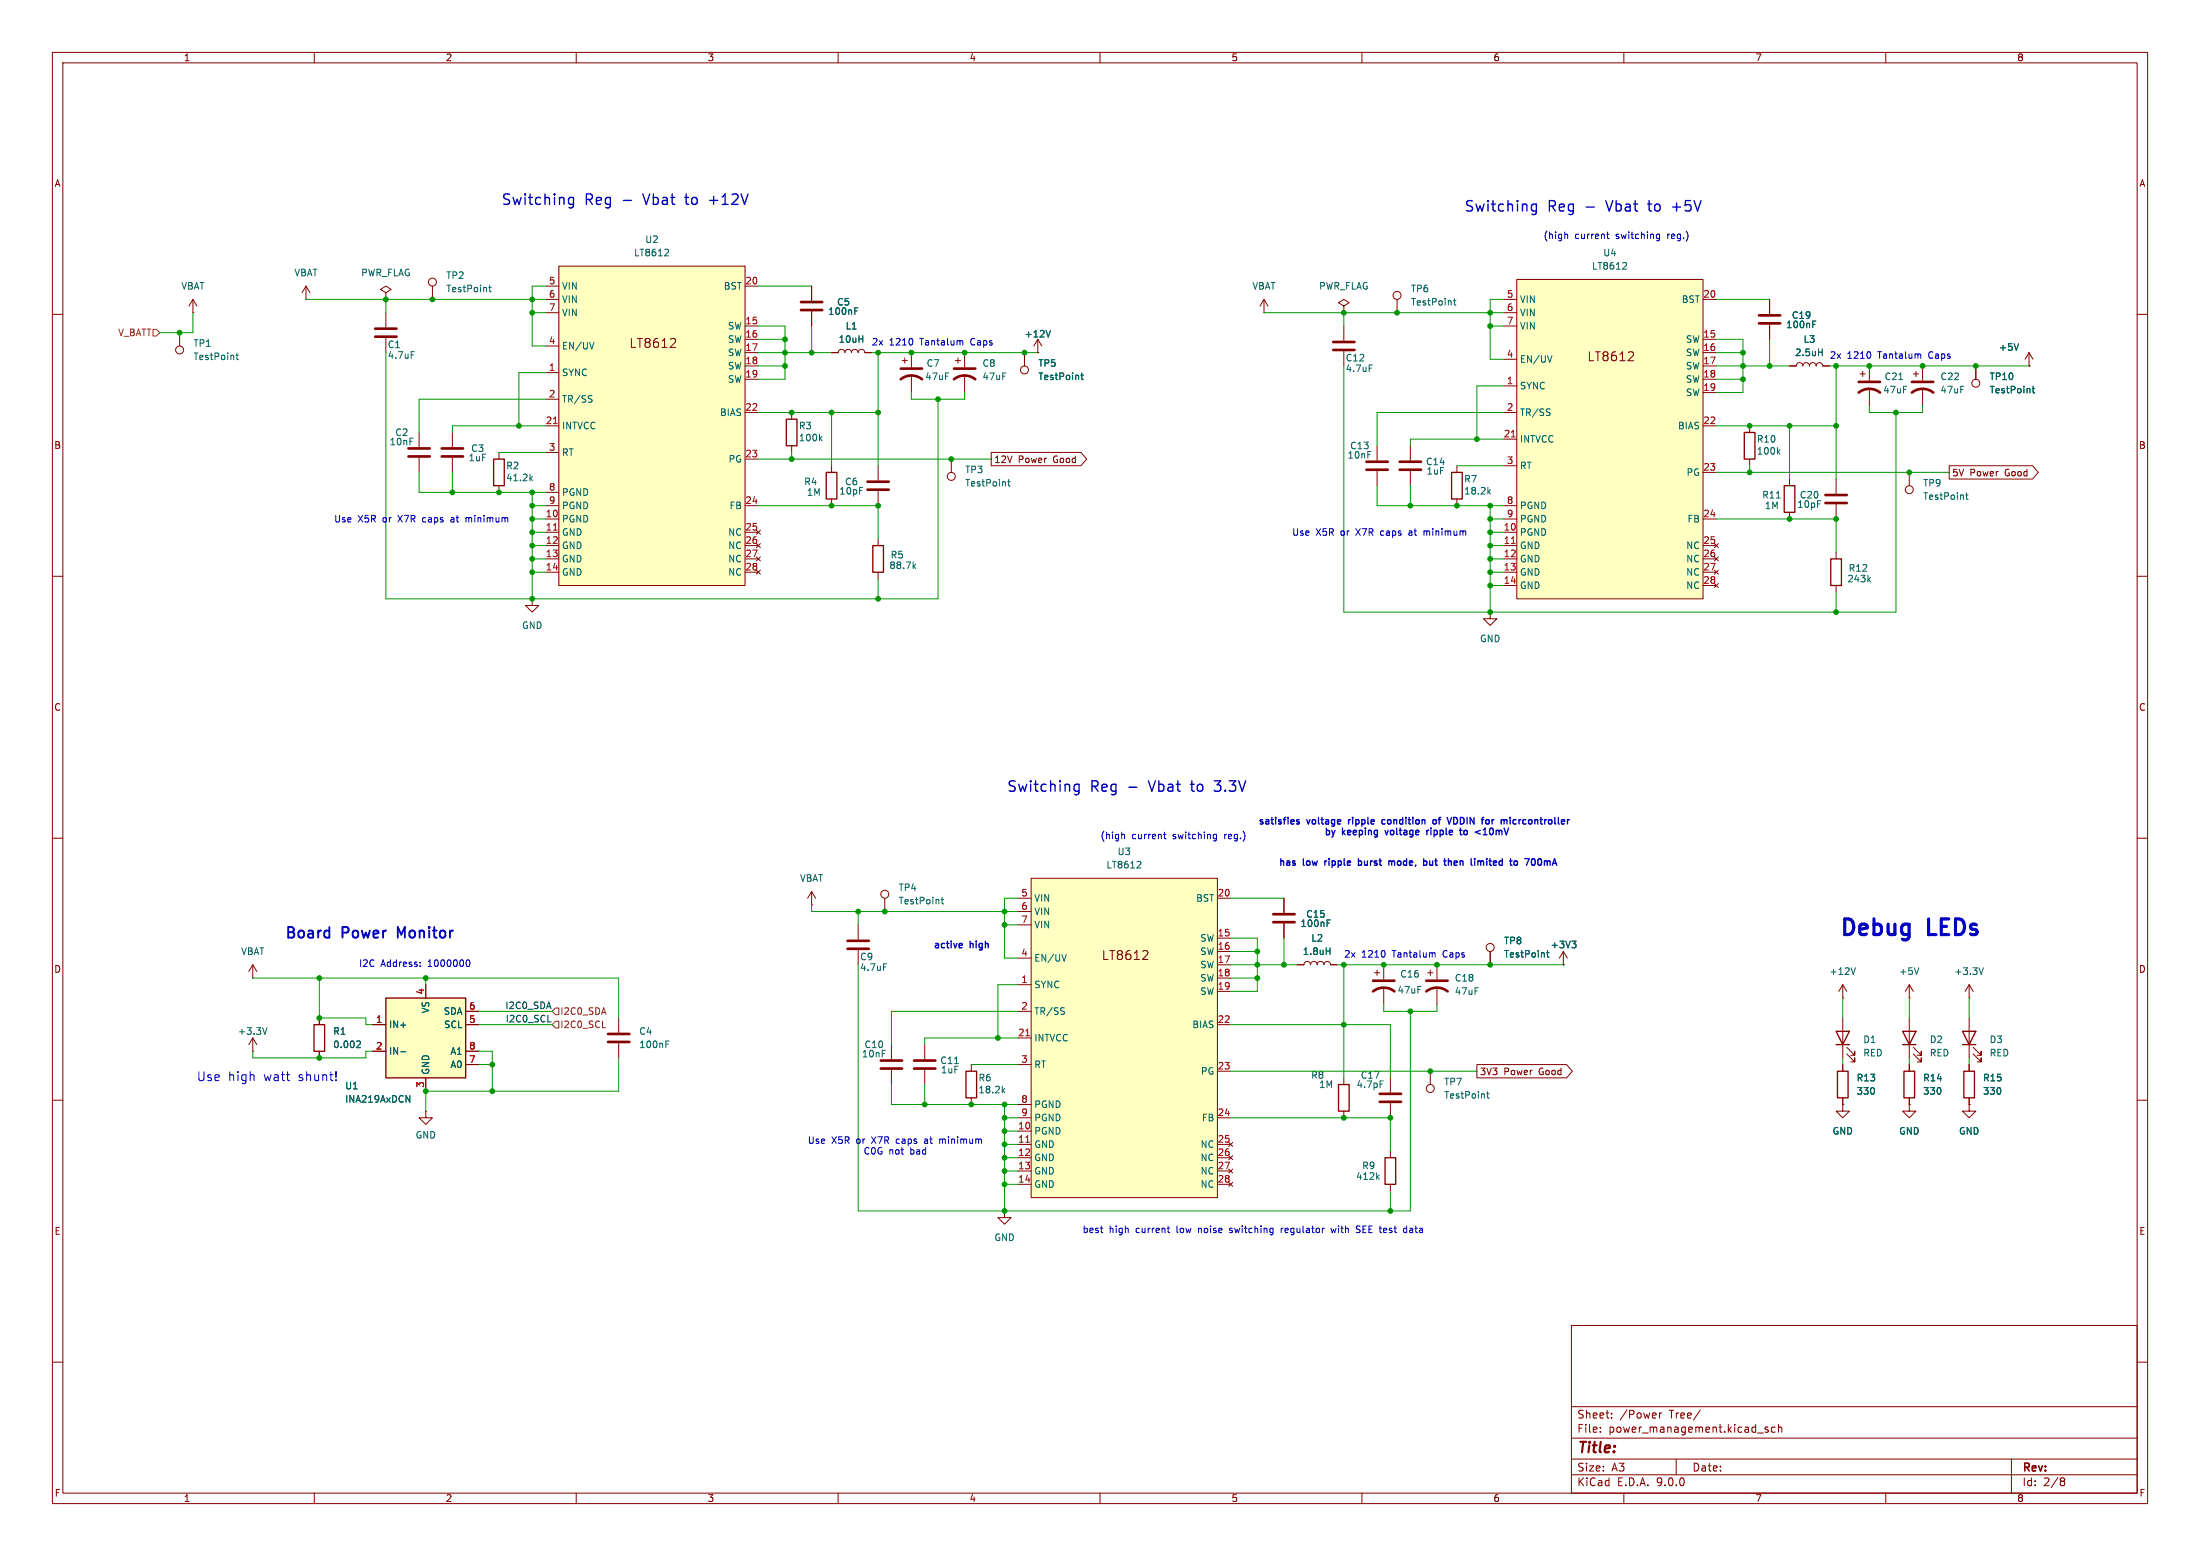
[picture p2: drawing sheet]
<svg xmlns="http://www.w3.org/2000/svg" width="420mm" height="297mm" viewBox="0 0 420 297" stroke-linecap="round" stroke-linejoin="round" font-family="sans-serif">
<g fill="none" stroke="#840000" stroke-width=".19">
<path d="M10 10h400v277h-400zM12 12h396v273h-396zM60 10v2M110 10v2M160 10v2M210 10v2M260 10v2M310 10v2M360 10v2M154.9 54.6v2.8M154.9 59.4v2.8M10 60h2"/>
<path d="M158.7 67.3h1.3a.64 .64 0 0 1 .7-.6 .64 .64 0 0 1 .6 .6 .64 .64 0 0 1 .6-.6 .64 .64 0 0 1 .7 .6 .64 .64 0 0 1 .6-.6 .64 .64 0 0 1 .6 .6 .64 .64 0 0 1 .7-.6 .64 .64 0 0 1 .6 .6h1.3M172.2 68.8h1M172.7 68.3v1M174 67.3v2.8M174 71.6v3.3M341.6 69.9h1.3a.64 .64 0 0 1 .6-.7 .64 .64 0 0 1 .7 .7 .64 .64 0 0 1 .6-.7 .64 .64 0 0 1 .6 .7 .64 .64 0 0 1 .7-.7 .64 .64 0 0 1 .6 .7 .64 .64 0 0 1 .6-.7 .64 .64 0 0 1 .7 .7h1.2M408 60h2M80 82.6v2.7M80 87.4v2.8M86.4 82.6v2.7M86.4 87.4v2.8M10 110h2"/>
<path d="M408 110h2M10 160h2M408 160h2M61 194.3v1.3M10 210h2M61 200.7v1.2M408 210h2M300 253h108v32h-108zM10 260h2M300 278.5h108M300 274.5h108M300 268.5h108"/>
<path d="M305.5 273.2v.2M305.5 272.5v.1M307.7 270.5v.2M307.7 269.8v.1M316.8 269.7v1M317.2 269.7l-.3 .1-.1 .2M320 278.5v3M324.6 269.1l-1.3 1.9M335.5 273.5h1.2M337.5 272.5l-.3-.1-.3 .2 .1 .2 .5 .2v.3h-.6M338.9 272.5l-.5-.1-.2 .3 .1 .6h.6M339.5 272.5l.2-.1 .4 .1 .1 .9"/>
<path d="M339.5 271.9v1.5M384 278.5v6.5M408 260h2M60 285v2M110 285v2M160 285v2M210 285v2M260 285v2M300 281.5h108M310 285v2M360 285v2M393.6 282.1l.4 .1 .2 .2-.3 .3"/>
<path d="M393.6 282.7h.3M393.9 282.7l.2 .2 .1 .4-.2 .2-.4 .1"/>
</g>
<path d="M152.9 59.2h4.1M152.9 57.7h4.1M172 72.4a3.3 3.3 0 0 1 4 0M172 70.4h4M78 87.1h4M78 85.6h4M84.3 87.1h4.1M84.3 85.6h4.1" fill="none" stroke="#840000" stroke-width=".51"/>
<path d="M163.2 59.4h.4M163.2 58.7h.6M347.2 67.2h.7M347.9 66.6v1.3M68.3 198.7l.4 .1 .1 .3-.8 .9h.8" fill="none" stroke="#006464" stroke-width=".19"/>
<path d="M59.9 195.6h2.1v5.1h-2.1z" fill="none" stroke="#840000" stroke-width=".25"/>
<path d="M106.7 50.8h35.5v61h-35.5z" fill="#ffffc2"/>
<g fill="none" stroke="#840000" stroke-width=".19">
<path d="M104.1 54.6h2.6M104.1 57.2h2.6M104.1 59.7h2.6M106.7 50.8h35.5v61h-35.5zM142.2 54.6h2.6M337.8 57.2v2.7M104.1 66h2.6M104.1 71.1h2.6M104.1 76.2h2.6M128.8 64.7l.2 .2-.1 .4-1 1h1.1M142.2 62.2h2.6M142.2 64.8h2.6"/>
<path d="M142.2 67.3h2.6M142.2 69.9h2.6M142.2 72.4h2.6M142.2 78.7h2.6M182.4 68.8h1M182.9 68.3v1M184.1 67.3v2.8M184.1 71.6v3.3M337.8 62v2.8M95.2 86.4v1.2M95.2 92.7v1.3M104.1 81.3h2.6"/>
<path d="M104.1 86.4h2.6M104.1 94h2.6M104.1 96.5h2.6M104.1 99.1h2.6M142.2 96.5h2.6M142.2 87.6h2.6M104.1 101.6h2.6M104.1 104.1h2.6M104.1 106.7h2.6M104.1 109.2h2.6M142.2 101.6h2.6M142.2 104.1h2.6"/>
<path d="M142.2 106.7h2.6M142.2 109.2h2.6M144.4 101.2l.8 .8M144.4 103.8l.8 .7M144.4 106.3l.8 .8M144.4 108.8l.8 .8M145.2 101.2l-.8 .8M145.2 103.8l-.8 .7M145.2 106.3l-.8 .8M145.2 108.8l-.8 .8M163.8 176.5v2.8M48.3 198.1l-.8 1.3"/>
<path d="M48.3 198.1l.7 1.3M48.3 198.1v2.6M163.8 181.4v2.8M170.2 199.4v2.8M364.5 194.3v7.6M365.3 199.9l1.5 1.5v-.7v.7h-.8M48.3 200.7h.1M170.2 204.2v2.8M365.3 201.2l1.5 1.5v-.8v.8h-.8"/>
</g>
<path d="M127.4 47.6l.2 .2v.3l-.8 .7h.8M112.9 75.5l.1 .1M112.9 76.2l.1 .2-.1 .3M113.4 65.3l-.4 1.3M346.1 61.9h.4M346.1 61.3h.6M101.3 91.3l.4 .5M101.7 90.9l-.5 .5M51 196.2l-.4 1.2M168.7 184h.6" fill="none" stroke="#006464" stroke-width=".19"/>
<path d="M105.7 80.9h.7M105.7 101.2h.7" fill="none" stroke="#a90000" stroke-width=".19"/>
<path d="M182.1 72.4a3.3 3.3 0 0 1 4.1 0M182.1 70.4h4.1M335.8 61.7h4.1M335.8 60.2h4.1M161.8 179.6h4.1M161.8 181.1h4.1M168.1 204h4.1M168.1 202.4h4.1" fill="none" stroke="#840000" stroke-width=".51"/>
<path d="M94.2 87.6h2.1v5.1h-2.1zM363.2 196.9h2.6l-1.3 2.5zM363.2 199.4h2.6" fill="none" stroke="#840000" stroke-width=".25"/>
<path d="M196.8 167.6h35.6v61h-35.6z" fill="#ffffc2"/>
<g fill="none" stroke="#840000" stroke-width=".19">
<path d="M36.8 59.7h.1M36.8 57.2l-.7 1.2M36.8 57.2l.8 1.2M36.8 57.2v2.5M58.4 57.2h.1M58.4 54.6l-.7 1.3M58.4 54.6l.8 1.3M58.4 54.6v2.6M73.7 55.9l1-.7-1-.6-1.1 .6 1.1 .7v1.3M73.7 57.2h.1M73.7 59.7v2.8M82.5 54.6v2.6"/>
<path d="M34.3 63.5v2.5M73.7 64.5v2.8M195.6 67.3v2.6M198.1 67.3h.1M198.1 64.8l-.7 1.2M198.1 64.8l.8 1.2M198.1 64.8v2.5M181.6 87.6v2.6M341.6 91.4v1.3M341.6 97.8v1.3M101.6 114.3v1.3h1.3l-1.3 1.2-1.3-1.2h1.3M101.6 114.3h.1"/>
<path d="M167.6 102.9v1.2M167.6 109.2v1.3M194.3 171.5h2.5M194.3 174h2.5M194.3 176.5h2.5M196.8 167.6h35.6v61h-35.6zM232.4 171.5h2.5M232.4 179.1h2.5M48.3 186.7h.1M48.3 184.2l-.8 1.2M48.3 184.2l.7 1.2M48.3 184.2v2.5"/>
<path d="M118.1 194.3v2.8M118.1 199.1v2.8M176.5 199.4v2.8M194.3 182.9h2.5M194.3 188h2.5M194.3 193h2.5M194.3 198.1h2.5M219 181.5l.1 .3v.4l-1 1h1M232.4 181.6h2.5M232.4 184.2h2.5M232.4 186.7h2.5M232.4 189.2h2.5"/>
<path d="M232.4 195.6h2.5M351.8 194.3v7.6M352.6 199.9l1.5 1.5v-.7v.7h-.8M81.3 212.1v1.3h1.2l-1.2 1.2-1.3-1.2h1.3M81.3 212.1h.1M176.5 204.2v2.8M194.3 203.2h2.5M194.3 210.8h2.5M194.3 213.4h2.5M194.3 215.9h2.5M194.3 218.4h2.5M232.4 213.4h2.5"/>
<path d="M232.4 218.4h2.5M232.4 204.5h2.5M234.6 218.1l.7 .7M235.3 218.1l-.7 .7M256.5 205.7v1.3M256.5 212.1v1.3M265.4 205.7v2.8M265.4 210.6v2.8M351.8 210.8v1.3h1.3l-1.3 1.3-1.3-1.3h1.3M351.8 210.8h.1M351.8 203.2v1.3M351.8 209.6v1.2"/>
<path d="M352.6 201.2l1.5 1.5v-.8v.8h-.8M375.9 210.8v1.3h1.3l-1.3 1.3-1.3-1.3h1.3M375.9 210.8h.1M375.9 203.2v1.3M375.9 209.6v1.2M191.8 231.1v1.3h1.2l-1.2 1.3-1.3-1.3h1.3M191.8 231.1h.1M194.3 221h2.5M194.3 223.5h2.5M194.3 226.1h2.5M232.4 221h2.5M232.4 223.5h2.5"/>
<path d="M232.4 226.1h2.5M234.6 220.6l.7 .8M234.6 223.1l.7 .8M234.6 225.7l.7 .7M235.3 220.6l-.7 .8M235.3 223.1l-.7 .8M235.3 225.7l-.7 .7"/>
<circle cx="82.5" cy="53.8" r=".76"/>
<circle cx="34.3" cy="66.8" r=".76"/>
<circle cx="195.6" cy="70.6" r=".76"/>
<circle cx="181.6" cy="90.9" r=".76"/>
</g>
<g fill="none" stroke="#006464" stroke-width=".19">
<path d="M93.3 54.9h.5M93.5 54.4v1.1l.3 .2M45 67.8h.5M45.2 67.4v1.1l.3 .2M78.5 67.1h.6M200.5 63.1l-.4 1.2M206.3 71.6h.5M206.5 71.2v1.1l.3 .2M192.4 91.9h.4M192.5 91.5v1.1l.3 .2M339.1 95.1h.8M174.4 108l.4 .5"/>
<path d="M174.8 107.7l-.5 .5M217.6 164.4l.2 .3-.1 .3-.7 .7h.8M127.1 199.3h.4M127.1 198.7h.6M203 192.3l.2 .1M203.1 193.1l.1 .2-.1 .3M203.6 182.2l-.5 1.3M182.2 203h.8M263.5 206.3h.6"/>
</g>
<path d="M195.8 197.7h.7M195.8 218h.7" fill="none" stroke="#a90000" stroke-width=".19"/>
<path d="M340.6 92.7h2v5.1h-2zM166.6 104.1h2.1v5.1h-2.1zM350.5 196.9h2.6l-1.3 2.5zM350.5 199.4h2.6M255.5 207h2.1v5.1h-2.1zM350.8 204.5h2v5.1h-2zM374.9 204.5h2v5.1h-2z" fill="none" stroke="#840000" stroke-width=".25"/>
<path d="M71.6 62.7h4.1M71.6 64.3h4.1M116.1 197.4h4M116.1 198.9h4M174.5 204h4.1M174.5 202.4h4.1M263.4 210.3h4.1M263.4 208.8h4.1" fill="none" stroke="#840000" stroke-width=".51"/>
<path d="M73.7 190.5h15.2v15.2h-15.2z" fill="#ffffc2"/>
<path d="M150.1 80h2v5.1h-2zM157.7 90.2h2.1v5.1h-2.1zM73.7 190.5h15.2v15.2h-15.2zM184.4 204.5h2v5.1h-2zM264.4 221h2v5.1h-2z" fill="none" stroke="#840000" stroke-width=".25"/>
<g fill="none" stroke="#840000" stroke-width=".19">
<path d="M151.1 78.7v1.3M151.1 85.1v1.3M158.7 88.9v1.3M158.7 95.3v1.2M167.6 88.9v2.8M167.6 93.7v2.8M350.5 91.4v2.8M350.5 96.3v2.8M154.9 172.7h.1M154.9 170.2l-.7 1.3M154.9 170.2l.8 1.3M154.9 170.2v2.5"/>
<path d="M168.9 171.5v2.5M71.1 195.6h2.6M81.3 188v2.5M88.9 195.6h2.5M88.9 193h2.5M71.1 200.7h2.6M81.3 205.7v2.6M88.9 200.7h2.5M88.9 203.2h2.5M185.4 203.2v1.3M185.4 209.6v1.2M265.4 219.7v1.3"/>
<path d="M265.4 226.1v1.2"/>
<circle cx="168.9" cy="170.7" r=".76"/>
</g>
<path d="M156.6 83.7l.3 .4M156.9 83.3l-.5 .5M179.7 171.7h.4M179.8 171.3v1.1l.3 .1M76.5 200.8h1M77.5 209.1l.7 1.3v-1.3M191.5 208.1l.3 .5M191.8 207.8l-.5 .4M262.9 224.6l.4 .5M263.3 224.3l-.5 .5" fill="none" stroke="#006464" stroke-width=".19"/>
<path d="M165.6 93.5h4.1M165.6 91.9h4.1M348.5 96h4.1M348.5 94.5h4.1" fill="none" stroke="#840000" stroke-width=".51"/>
<path d="M289.6 53.3h35.5v61h-35.5z" fill="#ffffc2"/>
<g fill="none" stroke="#840000" stroke-width=".19">
<path d="M154.9 54.6v2.8M154.9 59.4v2.8M241.3 59.7h.1M241.3 57.2l-.8 1.2M241.3 57.2l.8 1.2M241.3 57.2v2.5M256.5 58.4l1.1-.6-1.1-.6-1 .6 1 .6v1.3M256.5 59.7h.1M266.7 57.2v2.5M287 57.2h2.6M287 59.7h2.6M289.6 53.3h35.5v61h-35.5z"/>
<path d="M325.1 57.2h2.6M337.8 57.2v2.7M158.7 67.3h1.3M165.1 67.3h1.3M195.6 67.3v2.6M198.1 67.3h.1M256.5 62.2v2.8M256.5 67.1v2.8M287 62.2h2.6M287 68.6h2.6M287 73.7h2.6M287 78.7h2.6"/>
<path d="M311.7 67.2l.1 .3v.4l-1 1h1M325.1 64.8h2.6M325.1 67.3h2.6M325.1 69.9h2.6M325.1 72.4h2.6M325.1 74.9h2.6M337.8 62v2.8M341.6 69.9h1.3M348 69.9h1.2M355.1 71.4h1M355.6 70.9v1M356.9 69.9v2.7"/>
<path d="M356.9 74.2v3.3M365.3 71.4h1M365.8 70.9v1M367 69.9v2.7M367 74.2v3.3M377.2 69.9v2.5M387.3 69.9h.1M387.3 67.3l-.7 1.3M387.3 67.3l.8 1.3M387.3 67.3v2.6M189.2 86.4h17.1l1.2 1.2-1.2 1.3h-17.1zM262.9 85.1v2.8"/>
<path d="M262.9 89.9v2.8M269.2 85.1v2.8M269.2 89.9v2.8M278.1 88.9v1.3M278.1 95.3v1.2M287 83.8h2.6M287 88.9h2.6M287 96.5h2.6M287 99.1h2.6M325.1 99.1h2.6M325.1 81.3h2.6M325.1 90.2h2.6"/>
<path d="M334 81.3v1.3M334 87.6v1.3M364.5 90.2v2.5M372.1 88.9h15.9l1.1 1.3-1.1 1.2h-15.9zM284.5 116.8v1.3h1.2l-1.2 1.3-1.3-1.3h1.3M284.5 116.8h.1M287 101.6h2.6M287 104.1h2.6M287 106.7h2.6M287 109.2h2.6M287 111.8h2.6M325.1 104.1h2.6"/>
<path d="M325.1 106.7h2.6M325.1 109.2h2.6M325.1 111.8h2.6M327.3 103.8l.7 .7M327.3 106.3l.7 .8M327.3 108.8l.7 .8M327.3 111.4l.7 .7M328 103.8l-.7 .7M328 106.3l-.7 .8M328 108.8l-.7 .8M328 111.4l-.7 .7M350.5 105.4v1.3"/>
<path d="M350.5 111.8v1.2M245.1 171.5v2.7M245.1 176.3v2.8M61 194.3v1.3M71.1 195.6h2.6M81.3 188v2.5M88.9 195.6h2.5M88.9 193h2.5M247.6 184.2h1.3a.64 .64 0 0 1 .7-.7 .64 .64 0 0 1 .6 .7 .64 .64 0 0 1 .6-.7 .64 .64 0 0 1 .7 .7 .64 .64 0 0 1 .6-.7 .64 .64 0 0 1 .6 .7 .64 .64 0 0 1 .7-.7 .64 .64 0 0 1 .6 .7h1.3M262.4 185.7h1M262.9 185.2v1M264.2 184.2v2.7"/>
<path d="M264.2 188.5v3.3M272.5 185.7h1.1M273 185.2v1M274.3 184.2v2.7M274.3 188.5v3.3M284.5 181.6v2.6M298.4 184.2h.1M298.4 181.6l-.7 1.3M298.4 181.6l.8 1.3M298.4 181.6v2.6M351.8 190.5h.1M351.8 188l-.8 1.2"/>
<path d="M351.8 188l.8 1.2M351.8 188v2.5M364.5 190.5h.1M364.5 188v2.5M364.5 188l-.8 1.2M364.5 188l.8 1.2M375.9 190.5h.1M375.9 188l-.7 1.2M375.9 188l.8 1.2M375.9 188v2.5M375.9 194.3v7.6M376.7 199.9l1.5 1.5v-.7v.7h-.8"/>
<path d="M61 200.7v1.2M71.1 200.7h2.6M81.3 205.7v2.6M88.9 200.7h2.5M88.9 203.2h2.5M273 204.5v2.5M281.9 203.2h17.2l1.1 1.3-1.1 1.2h-17.2zM351.8 210.8h.1M351.8 203.2v1.3M351.8 209.6v1.2M364.5 210.8v1.3h1.3l-1.3 1.3-1.3-1.3h1.3M364.5 210.8h.1"/>
<path d="M364.5 203.2v1.3M364.5 209.6v1.2M375.9 210.8h.1M375.9 203.2v1.3M375.9 209.6v1.2M376.7 201.2l1.5 1.5v-.8v.8h-.8"/>
<circle cx="266.7" cy="56.4" r=".76"/>
<circle cx="377.2" cy="73.2" r=".76"/>
<circle cx="364.5" cy="93.5" r=".76"/>
<circle cx="284.5" cy="180.8" r=".76"/>
<circle cx="273.1" cy="207.8" r=".76"/>
</g>
<g fill="none" stroke="#006464" stroke-width=".19">
<path d="M163.2 59.4h.4M163.2 58.7h.6M277.5 57.4h.4M277.6 57v1.1l.3 .1M310.3 50.1l.2 .3v.3l-.8 .7h.8M200.5 63.1l-.4 1.2M206.3 71.6h.5M206.5 71.2v1.1l.3 .2M261.4 69.7h.6M295.7 78l.2 .1M295.8 78.8l.1 .2-.1 .3M296.3 67.9l-.4 1.3"/>
<path d="M346.1 61.9h.4M346.1 61.3h.6M347.2 67.2h.7M347.9 66.6v1.3M362.5 72.5h.7M385.4 65.6l-.5 1.3M387.9 74.2h.5M388.1 73.7v1.1l.3 .2M284.2 93.8l.3 .5M284.5 93.5l-.5 .4M339.4 86.2l.4 .5M339.8 85.8l-.5 .5"/>
<path d="M375.2 94.5h.5M375.4 94.1v1l.3 .2M356.7 110.6l.4 .5M357.1 110.2l-.5 .5M253.4 176.2h.4M253.4 175.6h.6M300.1 179.6h.8l-.5 .5M68.3 198.7l.4 .1 .1 .3-.8 .9h.8M253.2 181.5h.7M253.9 180.9v1.3M295.2 181.9h.5M295.4 181.4v1.1l.3 .2"/>
<path d="M300.6 180.1l.3 .3v.3l-.3 .2M354.2 184.7l-.4 1.3M366.3 184.7l-.4 1.3M378.6 184.7l-.4 1.3M76.5 200.8h1M77.5 209.1l.7 1.3v-1.3M283.8 208.8h.5M284 208.4v1l.3 .2"/>
</g>
<path d="M288.5 83.4h.8M288.5 103.7h.8" fill="none" stroke="#a90000" stroke-width=".19"/>
<path d="M277.1 90.2h2v5.1h-2zM333 82.6h2v5h-2zM349.5 106.7h2v5.1h-2zM374.6 196.9h2.6l-1.3 2.5zM374.6 199.4h2.6M363.5 204.5h2v5.1h-2z" fill="none" stroke="#840000" stroke-width=".25"/>
<g fill="none" stroke="#840000" stroke-width=".51">
<path d="M254.5 65.3h4.1M254.5 66.8h4.1M354.8 74.9a3.3 3.3 0 0 1 4.1 0M354.8 72.9h4.1M365 74.9a3.3 3.3 0 0 1 4.1 0M365 72.9h4.1M260.9 89.7h4M260.9 88.1h4M267.2 89.7h4.1M267.2 88.1h4.1M243.1 176h4M243.1 174.5h4"/>
<path d="M262.1 189.2a3.3 3.3 0 0 1 4.1 0M262.1 187.2h4.1M272.3 189.2a3.3 3.3 0 0 1 4.1 0M272.3 187.2h4.1"/>
</g>
<path d="M29.2 62.9h.6l.7 .6-.7 .6h-.6zM106 194.9h.7v1.3h-.7l-.6-.6zM106 192.4h.7v1.3h-.7l-.6-.7zM115 196.2h.6" fill="none" stroke="#725600" stroke-width=".19"/>
<path d="M104.6 195.1h.6" fill="none" stroke="#0f0f0f" stroke-width=".19"/>
<g fill="none" stroke="#009600" stroke-width=".19">
<path d="M36.8 59.7v3.8h-6.3M58.4 57.2h45.7M73.7 57.2v2.5M101.6 59.7h2.5M104.1 54.6h-2.5v11.4h2.5M144.8 54.6h10.1M241.3 59.7h45.7M256.5 59.7v2.5M287 57.2h-2.5v11.4h2.5M327.7 57.2h10.1M73.7 67.3v47h105.4v-38.1M104.1 76.2h-24.1v6.4"/>
<path d="M104.1 71.1h-5v10.2M144.8 78.7h22.8M144.8 67.3h13.9M144.8 62.2h5.1v10.2h-5.1M144.8 64.8h5.1M144.8 69.9h5.1M154.9 62.2v5.1M158.7 78.7v10.2M166.4 67.3h31.7M167.6 67.3v21.6M174 74.9v1.3h10.1v-1.3M256.5 69.9v46.9h105.4v-38.1"/>
<path d="M284.5 62.2h2.5M287 78.7h-24.1v6.4M287 73.7h-5.1v10.1M327.7 67.3h5M327.7 64.8h5v10.1h-5M327.7 72.4h5M327.7 69.9h13.9M337.8 64.8v5.1M349.2 69.9h38.1M350.5 69.9v21.5M356.9 77.5v1.2h10.1v-1.2M80 90.2v3.8h24.1"/>
<path d="M86.4 90.2v3.8M95.2 86.4h8.9M101.6 94v20.3M101.6 96.5h2.5M101.6 99.1h2.5M104.1 81.3h-17.7v1.3M144.8 87.6h44.4M144.8 96.5h22.8v6.4M151.1 86.4v1.2M262.9 92.7v3.8h24.1M269.2 92.7v3.8M278.1 88.9h8.9"/>
<path d="M284.5 96.5v20.3M284.5 99.1h2.5M287 83.8h-17.8v1.3M327.7 81.3h22.8M327.7 99.1h22.8v6.3M327.7 90.2h44.4M334 88.9v1.3M341.6 81.3v10.1M101.6 109.2h2.5M101.6 101.6h2.5M101.6 104.1h2.5M101.6 106.7h2.5"/>
<path d="M167.6 110.5v3.8M284.5 109.2h2.5M284.5 101.6h2.5M284.5 104.1h2.5M284.5 106.7h2.5M284.5 111.8h2.5M350.5 113v3.8M154.9 172.7v1.3h39.4M163.8 174v2.5M191.8 176.5h2.5M194.3 171.5h-2.5v11.4h2.5M234.9 171.5h10.2"/>
<path d="M234.9 179.1h5.1v10.1h-5.1M245.1 179.1v5.1M48.3 186.7h69.8v7.6M61 186.7v7.6h8.8v1.3h1.3M81.3 186.7v1.3M91.4 193h14M91.4 195.6h14M163.8 184.2v46.9h105.4v-38.1M194.3 193h-24.1v6.4M194.3 198.1h-17.8v1.3M194.3 188h-3.8v10.1M234.9 186.7h5.1"/>
<path d="M234.9 195.6h30.5v10.1M234.9 184.2h12.7M234.9 181.6h5.1M255.3 184.2h43.1M256.5 184.2v21.5M264.2 191.8v1.2h10.1v-1.2M351.8 190.5v3.8M364.5 190.5v3.8M375.9 190.5v3.8M48.3 200.7v1.2h21.5v-1.2h1.3M91.4 200.7h2.6v7.6M91.4 203.2h2.6"/>
<path d="M118.1 201.9v6.4h-36.8v3.8M170.2 207v3.8h24.1M176.5 207v3.8M185.4 203.2h8.9M191.8 210.8v20.3M191.8 213.4h2.5M191.8 218.4h2.5M191.8 215.9h2.5M234.9 213.4h30.5v6.3M234.9 204.5h47M351.8 201.9v1.3M364.5 201.9v1.3"/>
<path d="M375.9 201.9v1.3M191.8 223.5h2.5M191.8 221h2.5M191.8 226.1h2.5M265.4 227.3v3.8"/>
</g>
<g fill="none" stroke="#0000c2" stroke-width=".25">
<path d="M130.7 37.7h.8M135.5 38.3h1.5M314.5 39h.8M319.3 39.5h1.5M227.2 149.7h.8M231.8 149h1.2M231.8 150.8l.3 .2h.6M247.7 156.9h.3l.1 .2-.4 .2M247.7 156.4l.3 .1M264.3 156.4l-.4 .1-.1 .2 .1 .5 .4 .1M272.4 158.5v.8M272.7 158.5l-.3 .2"/>
<path d="M273.6 156.6l.2-.2 .3 .2 .1 .4-.1 .2-.3 .1-.2-.1zM278 156.1l-.5-.1v1.3l.5-.1M278.6 158.5h.5M278.8 158.1v1.1l.3 .1M279.7 158.5l-.2 .2v.4l.2 .2M282.6 158.5l-1 .4 1 .3M284.8 156.4v.9M284.9 156.6l-.1 .1M289.3 156.4l-.3 .1-.2 .2 .1 .5 .4 .1M259.3 163.9v1.3M259.3 164.4h.5M259.3 165.1h.5"/>
<path d="M265.2 164.4l.3-.1 .2 .2M265.7 164.5v.7M266.2 164.4l-.3-.1-.2 .2M272.3 164.4l.1 .2-.1 .5M272.9 164.3v.7l.4 .2M277.8 164.3l-.2 .2v.5l.2 .2M278.2 164.6l-.6 .1M282.5 164.3l.2 .2M282.7 164.5l.2-.2 .3 .1v.8M282.7 164.5v.7M291.1 163.9h.8M294 163.9a.79 .79 0 0 1 0 1.3"/>
<path d="M183.6 180.1l.1 .3-.6 .1"/>
</g>
<g fill="none" stroke="#0000c2" stroke-width=".19">
<path d="M298.9 44.7l.4 .2v.6M306.7 44.7h.5M306.9 44.3v1.1l.3 .1M316.3 44.8h.5M316.3 45.5h.5M316.8 44.7v1l-.2 .3-.3-.1M174.2 64.8v.8M183.6 65l.2 .2v.7M357.1 67.4v.8M366.5 67.6l.2 .1v.7M86.2 98.8l-.1 .1M86.2 99.2l-.1 .1 .1 .3"/>
<path d="M89 98.8v.8M89.3 98.8l-.3 .1M269.1 101.3l-.1 .1M269.1 101.7l-.2 .2 .2 .3M271.8 101.3v.9M272.2 101.3l-.4 .2M214.3 159.2l.4 .2v.7M222.1 159.2h.5M222.3 158.8v1.1l.3 .2M231.7 159.3h.5M232.2 159.2v1.1l-.2 .2h-.3M231.7 160h.5"/>
<path d="M80.2 184.4v.1M80.2 183.7v.1M89.2 183.3l.1-.1a.68 .68 0 0 1 .4 .6 .68 .68 0 0 1-.4 .7l-.1-.1M264.4 181.7v.8M273.8 181.9l.2 .1v.7M64.1 206.1v.2M64.1 204.6v1M176.7 217.4l-.2 .1M176.7 217.8l-.2 .2 .2 .3M179.4 217.4v.9M179.7 217.4l-.3 .1M210.1 234.4h.4"/>
<path d="M210.4 235.3h.1M222.8 234.4h.5M223 235.1l.3 .2M234.7 235.2l.2 .1M234.9 234.4l-.2 .2 .2 .3M244.6 234.4v.9M245 234.4l-.4 .3M254.1 234.4l.2 .9 .3-.6 .2 .6M259.6 234.1l-.4-.1-.2 .1v.4l.5 .2 .1 .3-.2 .3-.5-.1M268.2 234.4l.3 .1M268.5 235.2l-.3 .1M268.5 234v1.3"/>
</g>
<g fill="#009600" stroke="#009600" stroke-width=".19">
<circle cx="95.2" cy="94" r=".46"/>
<circle cx="86.4" cy="94" r=".46"/>
<circle cx="34.3" cy="63.5" r=".46"/>
<circle cx="101.6" cy="96.5" r=".46"/>
<circle cx="101.6" cy="94" r=".46"/>
<circle cx="101.6" cy="99.1" r=".46"/>
<circle cx="101.6" cy="101.6" r=".46"/>
<circle cx="101.6" cy="104.1" r=".46"/>
<circle cx="101.6" cy="57.2" r=".46"/>
<circle cx="101.6" cy="59.7" r=".46"/>
<circle cx="149.9" cy="69.9" r=".46"/>
<circle cx="149.9" cy="64.8" r=".46"/>
<circle cx="149.9" cy="67.3" r=".46"/>
<circle cx="99.1" cy="81.3" r=".46"/>
<circle cx="82.5" cy="57.2" r=".46"/>
<circle cx="73.7" cy="57.2" r=".46"/>
<circle cx="101.6" cy="114.3" r=".46"/>
<circle cx="101.6" cy="106.7" r=".46"/>
<circle cx="101.6" cy="109.2" r=".46"/>
<circle cx="179.1" cy="76.2" r=".46"/>
<circle cx="167.6" cy="114.3" r=".46"/>
<circle cx="158.7" cy="78.7" r=".46"/>
<circle cx="151.1" cy="78.7" r=".46"/>
<circle cx="151.1" cy="87.6" r=".46"/>
<circle cx="174" cy="67.3" r=".46"/>
<circle cx="167.6" cy="78.7" r=".46"/>
<circle cx="167.6" cy="96.5" r=".46"/>
<circle cx="158.7" cy="96.5" r=".46"/>
<circle cx="181.6" cy="87.6" r=".46"/>
<circle cx="61" cy="201.9" r=".46"/>
<circle cx="81.3" cy="186.7" r=".46"/>
<circle cx="61" cy="186.7" r=".46"/>
<circle cx="81.3" cy="208.3" r=".46"/>
<circle cx="61" cy="194.3" r=".46"/>
<circle cx="94" cy="208.3" r=".46"/>
<circle cx="94" cy="203.2" r=".46"/>
<circle cx="185.4" cy="210.8" r=".46"/>
<circle cx="176.5" cy="210.8" r=".46"/>
<circle cx="191.8" cy="223.5" r=".46"/>
<circle cx="191.8" cy="226.1" r=".46"/>
<circle cx="191.8" cy="213.4" r=".46"/>
<circle cx="191.8" cy="210.8" r=".46"/>
<circle cx="191.8" cy="221" r=".46"/>
<circle cx="191.8" cy="218.4" r=".46"/>
<circle cx="191.8" cy="215.9" r=".46"/>
<circle cx="167.6" cy="67.3" r=".46"/>
<circle cx="154.9" cy="67.3" r=".46"/>
<circle cx="184.1" cy="67.3" r=".46"/>
<circle cx="195.6" cy="67.3" r=".46"/>
<circle cx="190.5" cy="198.1" r=".46"/>
<circle cx="168.9" cy="174" r=".46"/>
<circle cx="163.8" cy="174" r=".46"/>
<circle cx="191.8" cy="176.5" r=".46"/>
<circle cx="191.8" cy="174" r=".46"/>
<circle cx="256.5" cy="195.6" r=".46"/>
<circle cx="240" cy="186.7" r=".46"/>
<circle cx="269.2" cy="193" r=".46"/>
<circle cx="273" cy="204.5" r=".46"/>
<circle cx="265.4" cy="213.4" r=".46"/>
<circle cx="256.5" cy="213.4" r=".46"/>
<circle cx="191.8" cy="231.1" r=".46"/>
<circle cx="265.4" cy="231.1" r=".46"/>
<circle cx="284.5" cy="59.7" r=".46"/>
<circle cx="256.5" cy="59.7" r=".46"/>
<circle cx="266.7" cy="59.7" r=".46"/>
<circle cx="284.5" cy="62.2" r=".46"/>
<circle cx="350.5" cy="99.1" r=".46"/>
<circle cx="341.6" cy="99.1" r=".46"/>
<circle cx="334" cy="81.3" r=".46"/>
<circle cx="334" cy="90.2" r=".46"/>
<circle cx="341.6" cy="81.3" r=".46"/>
<circle cx="332.7" cy="72.4" r=".46"/>
<circle cx="350.5" cy="116.8" r=".46"/>
<circle cx="350.5" cy="81.3" r=".46"/>
<circle cx="364.5" cy="90.2" r=".46"/>
<circle cx="240" cy="184.2" r=".46"/>
<circle cx="245.1" cy="184.2" r=".46"/>
<circle cx="240" cy="181.6" r=".46"/>
<circle cx="256.5" cy="184.2" r=".46"/>
<circle cx="274.3" cy="184.2" r=".46"/>
<circle cx="284.5" cy="184.2" r=".46"/>
<circle cx="284.5" cy="116.8" r=".46"/>
<circle cx="284.5" cy="111.8" r=".46"/>
<circle cx="269.2" cy="96.5" r=".46"/>
<circle cx="278.1" cy="96.5" r=".46"/>
<circle cx="284.5" cy="104.1" r=".46"/>
<circle cx="284.5" cy="96.5" r=".46"/>
<circle cx="281.9" cy="83.8" r=".46"/>
<circle cx="284.5" cy="106.7" r=".46"/>
<circle cx="284.5" cy="109.2" r=".46"/>
<circle cx="284.5" cy="101.6" r=".46"/>
<circle cx="284.5" cy="99.1" r=".46"/>
<circle cx="350.5" cy="69.9" r=".46"/>
<circle cx="337.8" cy="69.9" r=".46"/>
<circle cx="356.9" cy="69.9" r=".46"/>
<circle cx="361.9" cy="78.7" r=".46"/>
<circle cx="332.7" cy="69.9" r=".46"/>
<circle cx="332.7" cy="67.3" r=".46"/>
<circle cx="377.2" cy="69.9" r=".46"/>
<circle cx="367" cy="69.9" r=".46"/>
<circle cx="264.2" cy="184.2" r=".46"/>
</g>
<g font-size="4.2" fill="#0000c2">
<text x="350.9" y="179.4">Debug</text>
<text x="368.1" y="179.4">LEDs</text>
</g>
<g font-size="2.8" fill="#0000c2">
<text x="95.6" y="39.5">Switching</text>
<text x="111.7" y="39.5">Reg</text>
<text x="119.1" y="39.5">-</text>
<text x="123.4" y="39.5">Vbat</text>
<text x="131.8" y="39.5">to</text>
<text x="136.6" y="39.5">+12V</text>
<text x="279.4" y="40.8">Switching</text>
<text x="295.5" y="40.8">Reg</text>
<text x="302.9" y="40.8">-</text>
<text x="307.3" y="40.8">Vbat</text>
<text x="315.6" y="40.8">to</text>
<text x="320.5" y="40.8">+5V</text>
<text x="192.1" y="151.5">Switching</text>
<text x="208.2" y="151.5">Reg</text>
<text x="215.6" y="151.5">-</text>
<text x="219.9" y="151.5">Vbat</text>
<text x="228.3" y="151.5">to</text>
<text x="233.1" y="151.5">3.3V</text>
<text x="54.2" y="179.6">Board</text>
<text x="65.2" y="179.6">Power</text>
<text x="76.4" y="179.6">Monitor</text>
</g>
<text font-size="2.8" fill="#840000" x="301" y="277.9">Title:</text>
<g font-size="2.4" fill="#840000">
<text x="120.1" y="66.6">LT8612</text>
<text x="303" y="69.2">LT8612</text>
<text x="210.2" y="183.5">LT8612</text>
</g>
<g font-size="2.4" fill="#0000c2">
<text x="37.5" y="206.6">Use</text>
<text x="43.5" y="206.6">high</text>
<text x="50.4" y="206.6">watt</text>
<text x="57.1" y="206.6">shunt!</text>
</g>
<g font-size="2.1" fill="#840000">
<text x="301" y="273.7">File:</text>
<text x="301" y="271">Sheet:</text>
<text x="307.1" y="273.7">power_management.kicad_sch</text>
<text x="309.2" y="271">/Power</text>
<text x="318.7" y="271">Tree/</text>
<text x="301" y="281.1">Size:</text>
<text x="307.6" y="281.1">A3</text>
<text x="323" y="281.1">Date:</text>
<text x="386" y="281.3">Rev:</text>
<text x="301" y="283.9">KiCad</text>
<text x="308.7" y="283.9">E.D.A.</text>
<text x="316.3" y="283.9">9.0.0</text>
<text x="386" y="283.9">Id:</text>
<text x="390.1" y="283.9">2/8</text>
</g>
<g font-size="1.8" fill="#840000">
<text x="35" y="11.9">1</text>
<text x="85" y="11.9">2</text>
<text x="135" y="11.9">3</text>
<text x="185" y="11.9">4</text>
<text x="235" y="11.9">5</text>
<text x="285" y="11.9">6</text>
<text x="335" y="11.9">7</text>
<text x="385" y="11.9">8</text>
<text x="10.3" y="35.9">A</text>
<text x="408.3" y="35.9">A</text>
<text x="10.3" y="85.9">B</text>
<text x="189.7" y="88.6">12V</text>
<text x="194.4" y="88.6">Power</text>
<text x="201.2" y="88.6">Good</text>
<text x="408.2" y="85.9">B</text>
<text x="372.6" y="91.1">5V</text>
<text x="376.1" y="91.1">Power</text>
<text x="382.9" y="91.1">Good</text>
<text x="10.3" y="135.9">C</text>
<text x="408.2" y="135.9">C</text>
<text x="10.3" y="185.9">D</text>
<text x="408.2" y="185.9">D</text>
<text x="282.4" y="205.4">3V3</text>
<text x="287.1" y="205.4">Power</text>
<text x="293.9" y="205.4">Good</text>
<text x="10.3" y="235.9">E</text>
<text x="408.3" y="235.9">E</text>
<text x="10.3" y="285.9">F</text>
<text x="35" y="286.9">1</text>
<text x="85" y="286.9">2</text>
<text x="135" y="286.9">3</text>
<text x="185" y="286.9">4</text>
<text x="235" y="286.9">5</text>
<text x="285" y="286.9">6</text>
<text x="335" y="286.9">7</text>
<text x="385" y="286.9">8</text>
<text x="408.3" y="285.9">F</text>
</g>
<g font-size="1.8" fill="#006464">
<text x="123.1" y="46.6">U2</text>
<text x="56.1" y="52.9">VBAT</text>
<text x="68.8" y="52.9">PWR_FLAG</text>
<text x="85.1" y="53.4">TP2</text>
<text x="120.9" y="49.1">LT8612</text>
<text x="303.8" y="51.7">LT8612</text>
<text x="306" y="49.1">U4</text>
<text x="34.5" y="55.5">VBAT</text>
<text x="85.1" y="56">TestPoint</text>
<text x="107.2" y="55.5">VIN</text>
<text x="107.2" y="58">VIN</text>
<text x="138.1" y="55.5">BST</text>
<text x="159.7" y="58.5">C5</text>
<text x="239" y="55.5">VBAT</text>
<text x="251.7" y="55.5">PWR_FLAG</text>
<text x="269.2" y="56">TP6</text>
<text x="269.2" y="58.5">TestPoint</text>
<text x="290.1" y="58">VIN</text>
<text x="321" y="58">BST</text>
<text x="107.2" y="60.6">VIN</text>
<text x="138.9" y="63.1">SW</text>
<text x="138.9" y="65.6">SW</text>
<text x="158" y="60.3">100nF</text>
<text x="160" y="65.6">10uH</text>
<text x="161.3" y="63.1">L1</text>
<text x="195.5" y="64.6">+12V</text>
<text x="290.1" y="60.6">VIN</text>
<text x="290.1" y="63.1">VIN</text>
<text x="321.7" y="65.6">SW</text>
<text x="340.9" y="62.8">100nF</text>
<text x="342" y="61.1">C19</text>
<text x="344.2" y="65.6">L3</text>
<text x="36.8" y="66.4">TP1</text>
<text x="36.8" y="68.9">TestPoint</text>
<text x="73.9" y="66.6">C1</text>
<text x="73.9" y="68.7">4.7uF</text>
<text x="107.2" y="66.9">EN/UV</text>
<text x="107.2" y="72">SYNC</text>
<text x="138.9" y="68.2">SW</text>
<text x="138.9" y="70.7">SW</text>
<text x="176.8" y="70.2">C7</text>
<text x="187.5" y="70.2">C8</text>
<text x="198.1" y="70.2">TP5</text>
<text x="256.8" y="69.2">C12</text>
<text x="256.8" y="71.2">4.7uF</text>
<text x="290.1" y="69.4">EN/UV</text>
<text x="321.7" y="68.2">SW</text>
<text x="321.7" y="70.7">SW</text>
<text x="342.6" y="68.2">2.5uH</text>
<text x="381.5" y="67.2">+5V</text>
<text x="107.2" y="77.1">TR/SS</text>
<text x="138.9" y="73.3">SW</text>
<text x="176.5" y="72.7">47uF</text>
<text x="187.5" y="72.7">47uF</text>
<text x="198.1" y="72.7">TestPoint</text>
<text x="290.1" y="74.5">SYNC</text>
<text x="321.7" y="73.3">SW</text>
<text x="321.7" y="75.8">SW</text>
<text x="359.4" y="75.3">47uF</text>
<text x="359.7" y="72.7">C21</text>
<text x="370.3" y="72.7">C22</text>
<text x="370.3" y="75.3">47uF</text>
<text x="379.7" y="75.3">TestPoint</text>
<text x="379.7" y="72.7">TP10</text>
<text x="75.4" y="83.4">C2</text>
<text x="107.2" y="82.1">INTVCC</text>
<text x="137.4" y="79.6">BIAS</text>
<text x="152.4" y="82.1">R3</text>
<text x="290.1" y="79.6">TR/SS</text>
<text x="320.2" y="82.1">BIAS</text>
<text x="74.3" y="85.2">10nF</text>
<text x="89.4" y="88.2">1uF</text>
<text x="89.8" y="86.5">C3</text>
<text x="96.5" y="89.8">R2</text>
<text x="107.2" y="87.2">RT</text>
<text x="139" y="88.5">PG</text>
<text x="152.4" y="84.4">100k</text>
<text x="257.2" y="87.7">10nF</text>
<text x="257.6" y="86">C13</text>
<text x="272.1" y="89">C14</text>
<text x="290.1" y="84.7">INTVCC</text>
<text x="290.1" y="89.8">RT</text>
<text x="335.3" y="84.7">R10</text>
<text x="335.3" y="87">100k</text>
<text x="96.5" y="92">41.2k</text>
<text x="107.2" y="94.8">PGND</text>
<text x="153.4" y="92.8">R4</text>
<text x="153.9" y="94.8">1M</text>
<text x="160.1" y="94.6">10pF</text>
<text x="161.2" y="92.8">C6</text>
<text x="184.2" y="90.5">TP3</text>
<text x="184.2" y="93.1">TestPoint</text>
<text x="272.2" y="90.8">1uF</text>
<text x="279.4" y="92.3">R7</text>
<text x="279.4" y="94.6">18.2k</text>
<text x="321.9" y="91">PG</text>
<text x="336.3" y="95.4">R11</text>
<text x="343.5" y="95.4">C20</text>
<text x="367" y="93.1">TP9</text>
<text x="367" y="95.6">TestPoint</text>
<text x="107.2" y="97.4">PGND</text>
<text x="107.2" y="99.9">PGND</text>
<text x="139.2" y="97.4">FB</text>
<text x="290.1" y="97.4">PGND</text>
<text x="290.1" y="99.9">PGND</text>
<text x="322.1" y="99.9">FB</text>
<text x="336.8" y="97.4">1M</text>
<text x="343" y="97.1">10pF</text>
<text x="107.2" y="102.5">GND</text>
<text x="107.2" y="105">GND</text>
<text x="107.2" y="107.5">GND</text>
<text x="138.9" y="102.5">NC</text>
<text x="138.9" y="105">NC</text>
<text x="138.9" y="107.5">NC</text>
<text x="169.9" y="106.8">R5</text>
<text x="290.1" y="102.5">PGND</text>
<text x="290.1" y="105">GND</text>
<text x="290.1" y="107.5">GND</text>
<text x="321.8" y="105">NC</text>
<text x="321.8" y="107.5">NC</text>
<text x="107.2" y="110.1">GND</text>
<text x="138.9" y="110.1">NC</text>
<text x="169.7" y="108.8">88.7k</text>
<text x="290.1" y="110.1">GND</text>
<text x="290.1" y="112.6">GND</text>
<text x="321.8" y="110.1">NC</text>
<text x="321.8" y="112.6">NC</text>
<text x="352.6" y="111.4">243k</text>
<text x="352.8" y="109.3">R12</text>
<text x="99.6" y="120.2">GND</text>
<text x="282.4" y="122.8">GND</text>
<text x="211.1" y="166">LT8612</text>
<text x="213.3" y="163.4">U3</text>
<text x="152.6" y="168.5">VBAT</text>
<text x="171.5" y="170.3">TP4</text>
<text x="171.5" y="172.8">TestPoint</text>
<text x="197.4" y="172.3">VIN</text>
<text x="228.3" y="172.3">BST</text>
<text x="197.4" y="174.9">VIN</text>
<text x="197.4" y="177.4">VIN</text>
<text x="229" y="179.9">SW</text>
<text x="248.2" y="177.1">100nF</text>
<text x="249.3" y="175.4">C15</text>
<text x="250.2" y="179.9">L2</text>
<text x="46" y="182.5">VBAT</text>
<text x="164.1" y="183.5">C9</text>
<text x="164.1" y="185.5">4.7uF</text>
<text x="197.4" y="183.7">EN/UV</text>
<text x="229" y="182.5">SW</text>
<text x="229" y="185">SW</text>
<text x="248.6" y="182.5">1.8uH</text>
<text x="287" y="180.4">TP8</text>
<text x="287" y="183">TestPoint</text>
<text x="295.9" y="181.2">+3V3</text>
<text x="197.4" y="188.8">SYNC</text>
<text x="229" y="187.6">SW</text>
<text x="229" y="190.1">SW</text>
<text x="266.7" y="189.8">47uF</text>
<text x="267.2" y="186.8">C16</text>
<text x="277.6" y="187.6">C18</text>
<text x="277.6" y="190.1">47uF</text>
<text x="349.1" y="186.3">+12V</text>
<text x="362.5" y="186.3">+5V</text>
<text x="373" y="186.3">+3.3V</text>
<text x="45.3" y="197.7">+3.3V</text>
<text x="63.5" y="197.7">R1</text>
<text x="74.2" y="196.4">IN+</text>
<text x="82.1" y="193.5" transform="rotate(-90 82.1 193.5)">VS</text>
<text x="84.6" y="193.9">SDA</text>
<text x="84.7" y="196.4">SCL</text>
<text x="121.9" y="197.7">C4</text>
<text x="197.4" y="193.9">TR/SS</text>
<text x="227.5" y="196.4">BIAS</text>
<text x="63.5" y="200.3">0.002</text>
<text x="74.2" y="201.5">IN-</text>
<text x="85.9" y="201.5">A1</text>
<text x="121.9" y="200.3">100nF</text>
<text x="164.4" y="202">10nF</text>
<text x="164.9" y="200.3">C10</text>
<text x="179.4" y="203.3">C11</text>
<text x="197.4" y="199">INTVCC</text>
<text x="355.6" y="199.3">D1</text>
<text x="355.6" y="201.8">RED</text>
<text x="368.3" y="199.3">D2</text>
<text x="368.3" y="201.8">RED</text>
<text x="379.7" y="199.3">D3</text>
<text x="379.7" y="201.8">RED</text>
<text x="65.8" y="208.1">U1</text>
<text x="82.1" y="205.2" transform="rotate(-90 82.1 205.2)">GND</text>
<text x="85.9" y="204.1">A0</text>
<text x="179.5" y="205.1">1uF</text>
<text x="186.7" y="206.6">R6</text>
<text x="186.7" y="208.9">18.2k</text>
<text x="197.4" y="204.1">RT</text>
<text x="229.2" y="205.3">PG</text>
<text x="250.2" y="206.1">R8</text>
<text x="251.7" y="207.9">1M</text>
<text x="258.9" y="207.9">4.7pF</text>
<text x="259.7" y="206.1">C17</text>
<text x="275.6" y="207.4">TP7</text>
<text x="275.6" y="209.9">TestPoint</text>
<text x="354.3" y="209.1">330</text>
<text x="354.3" y="206.6">R13</text>
<text x="367" y="209.1">330</text>
<text x="367" y="206.6">R14</text>
<text x="378.5" y="209.1">330</text>
<text x="378.5" y="206.6">R15</text>
<text x="65.8" y="210.7">INA219AxDCN</text>
<text x="197.4" y="211.7">PGND</text>
<text x="197.4" y="214.2">PGND</text>
<text x="229.3" y="214.2">FB</text>
<text x="79.2" y="217.5">GND</text>
<text x="197.4" y="216.8">PGND</text>
<text x="197.4" y="219.3">GND</text>
<text x="197.4" y="221.8">GND</text>
<text x="229.1" y="219.3">NC</text>
<text x="229.1" y="221.8">NC</text>
<text x="349.8" y="216.8">GND</text>
<text x="362.5" y="216.8">GND</text>
<text x="373.9" y="216.8">GND</text>
<text x="197.4" y="224.4">GND</text>
<text x="197.4" y="226.9">GND</text>
<text x="229.1" y="224.4">NC</text>
<text x="229.1" y="226.9">NC</text>
<text x="258.8" y="225.4">412k</text>
<text x="259.9" y="223.4">R9</text>
<text x="189.7" y="237.1">GND</text>
</g>
<g font-size="1.8" fill="#0000c2">
<text x="294.6" y="45.8">(high</text>
<text x="300.6" y="45.8">current</text>
<text x="308.6" y="45.8">switching</text>
<text x="318.6" y="45.8">reg.)</text>
<text x="166.3" y="66.1">2x</text>
<text x="169.7" y="66.1">1210</text>
<text x="175.8" y="66.1">Tantalum</text>
<text x="185.6" y="66.1">Caps</text>
<text x="349.2" y="68.7">2x</text>
<text x="352.6" y="68.7">1210</text>
<text x="358.6" y="68.7">Tantalum</text>
<text x="368.5" y="68.7">Caps</text>
<text x="63.7" y="99.9">Use</text>
<text x="68.3" y="99.9">X5R</text>
<text x="73.2" y="99.9">or</text>
<text x="76.3" y="99.9">X7R</text>
<text x="81.1" y="99.9">caps</text>
<text x="86.7" y="99.9">at</text>
<text x="89.8" y="99.9">minimum</text>
<text x="246.6" y="102.5">Use</text>
<text x="251.2" y="102.5">X5R</text>
<text x="256.1" y="102.5">or</text>
<text x="259.2" y="102.5">X7R</text>
<text x="264" y="102.5">caps</text>
<text x="269.6" y="102.5">at</text>
<text x="272.6" y="102.5">minimum</text>
<text x="210" y="160.4">(high</text>
<text x="216.1" y="160.4">current</text>
<text x="224" y="160.4">switching</text>
<text x="234" y="160.4">reg.)</text>
<text x="240.1" y="157.7">satisfies</text>
<text x="249.5" y="157.7">voltage</text>
<text x="252.7" y="159.8">by</text>
<text x="256.2" y="159.8">keeping</text>
<text x="257.9" y="157.7">ripple</text>
<text x="264.8" y="157.7">condition</text>
<text x="265" y="159.8">voltage</text>
<text x="273.4" y="159.8">ripple</text>
<text x="275.1" y="157.7">of</text>
<text x="278.4" y="157.7">VDDIN</text>
<text x="280.3" y="159.8">to</text>
<text x="283.6" y="159.8">&lt;10mV</text>
<text x="285.5" y="157.7">for</text>
<text x="289.6" y="157.7">micrcontroller</text>
<text x="244" y="165.6">has</text>
<text x="248.8" y="165.6">low</text>
<text x="253.4" y="165.6">ripple</text>
<text x="260.3" y="165.6">burst</text>
<text x="266.6" y="165.6">mode,</text>
<text x="273.8" y="165.6">but</text>
<text x="278.3" y="165.6">then</text>
<text x="283.9" y="165.6">limited</text>
<text x="291.9" y="165.6">to</text>
<text x="295.2" y="165.6">700mA</text>
<text x="68.4" y="184.8">I2C</text>
<text x="72.7" y="184.8">Address:</text>
<text x="81.8" y="184.8">1000000</text>
<text x="178.1" y="181.4">active</text>
<text x="185.2" y="181.4">high</text>
<text x="256.5" y="183">2x</text>
<text x="259.9" y="183">1210</text>
<text x="265.9" y="183">Tantalum</text>
<text x="275.7" y="183">Caps</text>
<text x="154.1" y="218.5">Use</text>
<text x="158.7" y="218.5">X5R</text>
<text x="163.6" y="218.5">or</text>
<text x="164.8" y="220.6">C0G</text>
<text x="166.7" y="218.5">X7R</text>
<text x="169.7" y="220.6">not</text>
<text x="171.6" y="218.5">caps</text>
<text x="173.9" y="220.6">bad</text>
<text x="177.1" y="218.5">at</text>
<text x="180.2" y="218.5">minimum</text>
<text x="206.6" y="235.6">best</text>
<text x="211.7" y="235.6">high</text>
<text x="217" y="235.6">current</text>
<text x="224.9" y="235.6">low</text>
<text x="229.2" y="235.6">noise</text>
<text x="235.4" y="235.6">switching</text>
<text x="245.4" y="235.6">regulator</text>
<text x="255.2" y="235.6">with</text>
<text x="260.2" y="235.6">SEE test</text>
<text x="269.6" y="235.6">data</text>
</g>
<g font-size="1.8" fill="#a90000">
<text x="104.7" y="54.4">5</text>
<text x="104.7" y="56.9">6</text>
<text x="104.7" y="59.4">7</text>
<text x="142.2" y="54.4">20</text>
<text x="287.6" y="56.9">5</text>
<text x="287.6" y="59.4">6</text>
<text x="325.1" y="56.9">20</text>
<text x="104.7" y="65.8">4</text>
<text x="142.2" y="62">15</text>
<text x="142.2" y="64.5">16</text>
<text x="287.6" y="62">7</text>
<text x="325.1" y="64.5">15</text>
<text x="104.7" y="70.9">1</text>
<text x="142.2" y="67.1">17</text>
<text x="142.2" y="69.6">18</text>
<text x="287.6" y="68.3">4</text>
<text x="325.1" y="67.1">16</text>
<text x="325.1" y="69.6">17</text>
<text x="104.7" y="75.9">2</text>
<text x="142.2" y="72.1">19</text>
<text x="287.6" y="73.4">1</text>
<text x="325.1" y="72.1">18</text>
<text x="325.1" y="74.7">19</text>
<text x="104.1" y="81">21</text>
<text x="142.2" y="78.5">22</text>
<text x="287" y="83.6">21</text>
<text x="287.6" y="78.5">2</text>
<text x="325.1" y="81">22</text>
<text x="104.7" y="86.1">3</text>
<text x="142.2" y="87.4">23</text>
<text x="287.6" y="88.6">3</text>
<text x="325.1" y="89.9">23</text>
<text x="104.7" y="93.7">8</text>
<text x="104.1" y="98.8">10</text>
<text x="104.1" y="101.3">11</text>
<text x="104.7" y="96.3">9</text>
<text x="142.2" y="96.3">24</text>
<text x="142.2" y="101.3">25</text>
<text x="287" y="101.3">10</text>
<text x="287.6" y="96.3">8</text>
<text x="287.6" y="98.8">9</text>
<text x="325.1" y="98.8">24</text>
<text x="104.1" y="103.9">12</text>
<text x="104.1" y="106.4">13</text>
<text x="142.2" y="103.9">26</text>
<text x="142.2" y="106.4">27</text>
<text x="287" y="103.9">11</text>
<text x="287" y="106.4">12</text>
<text x="325.1" y="103.9">25</text>
<text x="325.1" y="106.4">26</text>
<text x="104.1" y="109">14</text>
<text x="142.2" y="109">28</text>
<text x="287" y="109">13</text>
<text x="287" y="111.5">14</text>
<text x="325.1" y="109">27</text>
<text x="325.1" y="111.5">28</text>
<text x="194.9" y="171.2">5</text>
<text x="194.9" y="173.7">6</text>
<text x="232.4" y="171.2">20</text>
<text x="194.9" y="176.3">7</text>
<text x="232.4" y="178.8">15</text>
<text x="194.9" y="182.6">4</text>
<text x="232.4" y="181.4">16</text>
<text x="232.4" y="183.9">17</text>
<text x="81" y="189.9" transform="rotate(-90 81 189.9)">4</text>
<text x="194.9" y="187.7">1</text>
<text x="232.4" y="186.4">18</text>
<text x="232.4" y="189">19</text>
<text x="71.7" y="195.3">1</text>
<text x="89.5" y="192.8">6</text>
<text x="89.5" y="195.3">5</text>
<text x="194.3" y="197.9">21</text>
<text x="194.9" y="192.8">2</text>
<text x="232.4" y="195.3">22</text>
<text x="71.7" y="200.4">2</text>
<text x="89.5" y="200.4">8</text>
<text x="89.5" y="202.9">7</text>
<text x="194.9" y="202.9">3</text>
<text x="81" y="207.7" transform="rotate(-90 81 207.7)">3</text>
<text x="232.4" y="204.2">23</text>
<text x="194.3" y="215.6">10</text>
<text x="194.9" y="210.6">8</text>
<text x="194.9" y="213.1">9</text>
<text x="232.4" y="213.1">24</text>
<text x="194.3" y="218.2">11</text>
<text x="194.3" y="220.7">12</text>
<text x="232.4" y="218.2">25</text>
<text x="232.4" y="220.7">26</text>
<text x="194.3" y="223.3">13</text>
<text x="194.3" y="225.8">14</text>
<text x="232.4" y="223.3">27</text>
<text x="232.4" y="225.8">28</text>
</g>
<g font-size="1.8" fill="#725600">
<text x="22.5" y="64.4">V_BATT</text>
<text x="106.9" y="196.4">I2C0_SCL</text>
<text x="106.9" y="193.9">I2C0_SDA</text>
</g>
<g font-size="1.8" fill="#0f0f0f">
<text x="96.4" y="192.7">I2C0_SDA</text>
<text x="96.4" y="195.2">I2C0_SCL</text>
</g>
</svg>
